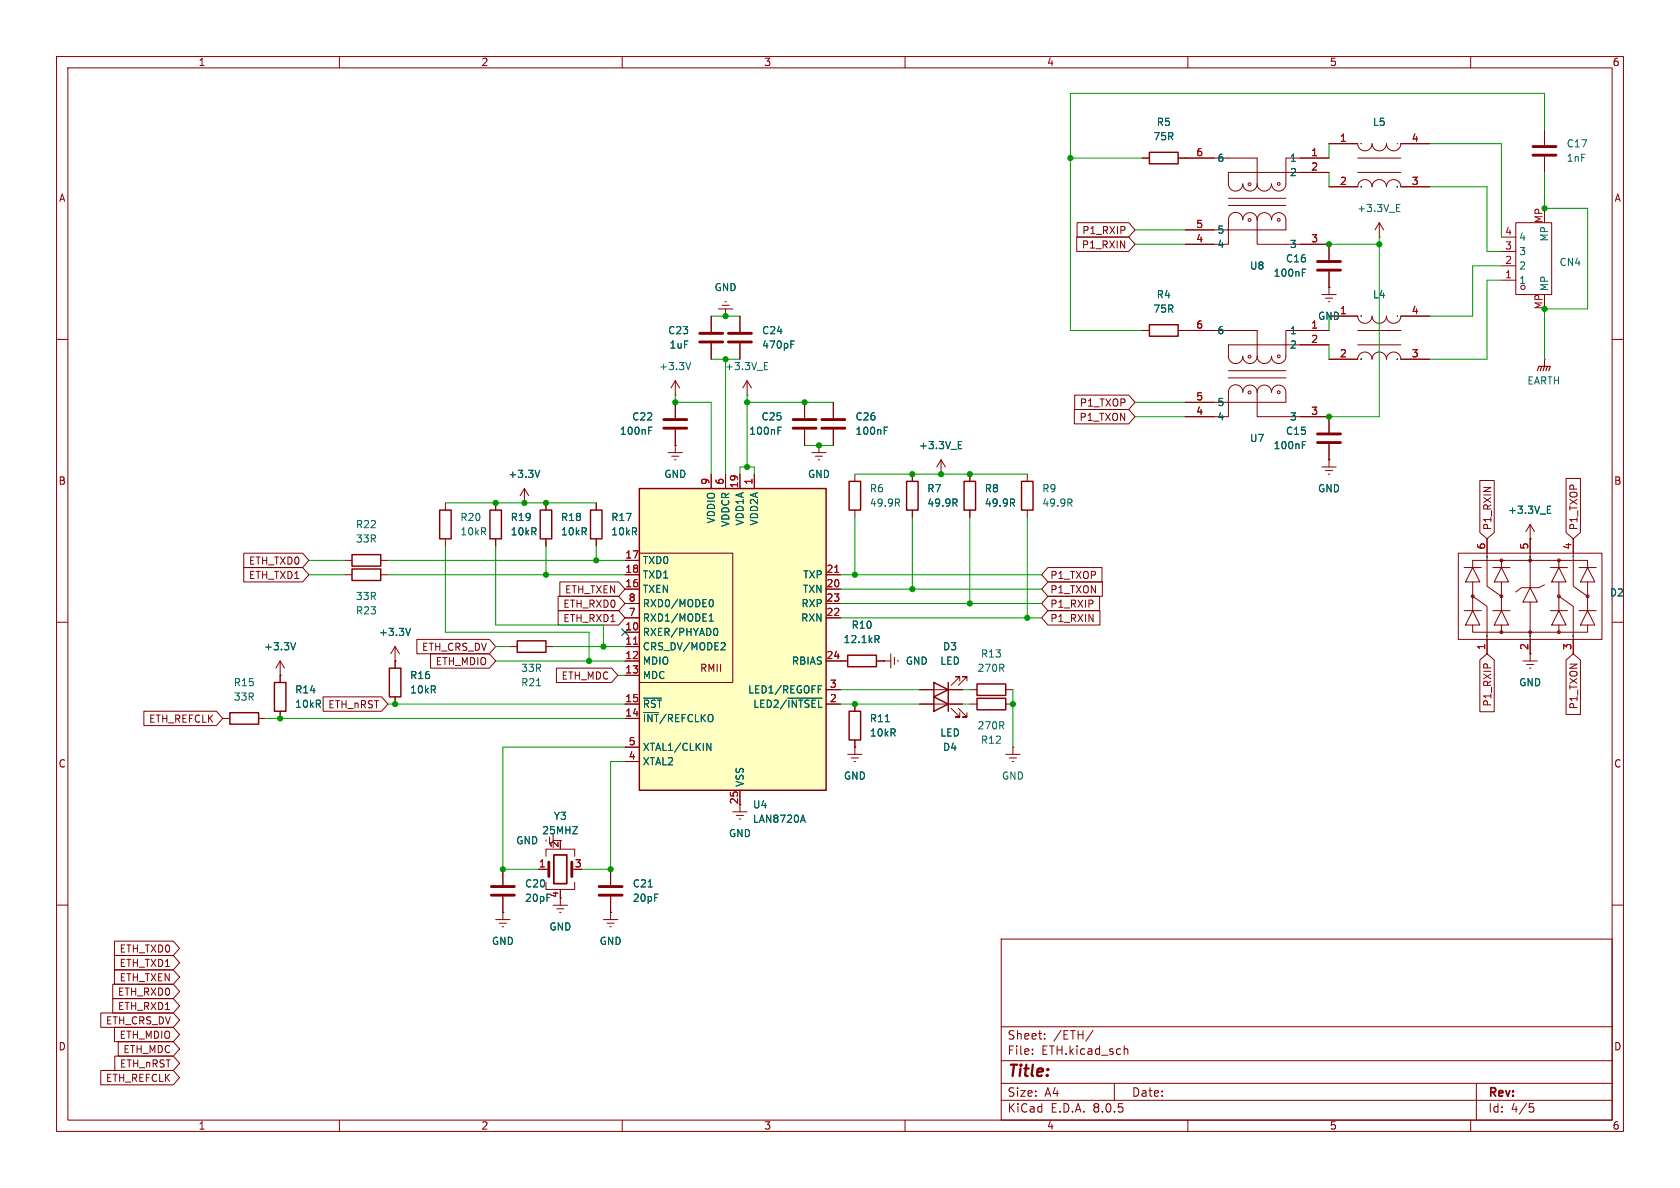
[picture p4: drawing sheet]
<svg xmlns="http://www.w3.org/2000/svg" width="297mm" height="210mm" viewBox="0 0 297 210" stroke-linecap="round" stroke-linejoin="round" font-family="sans-serif">
<g fill="none" stroke="#840000" stroke-width=".18">
<path d="M10 10h277v190h-277zM12 12h273v186h-273zM60 10v2M110 10v2M160 10v2M210 10v2M260 10v2M234.9 25.4h5.1a1.27 1.27 0 0 0 1.3 1.3 1.27 1.27 0 0 0 1.3-1.3 1.27 1.27 0 0 0 1.2 1.3 1.27 1.27 0 0 0 1.3-1.3 1.27 1.27 0 0 0 1.3 1.3 1.27 1.27 0 0 0 1.2-1.3h5.1M234.9 33h5.1a1.27 1.27 0 0 1 1.3-1.2 1.27 1.27 0 0 1 1.3 1.2 1.27 1.27 0 0 1 1.2-1.2 1.27 1.27 0 0 1 1.3 1.2 1.27 1.27 0 0 1 1.3-1.2 1.27 1.27 0 0 1 1.2 1.2h5.1M240 30.5h7.6M240 27.9h7.6M268 39.4h6.3v12.7h-6.3z"/>
<path d="M10 60h2M127 54.6h2.5M127.6 54h1.3M128.1 53.3h.3M128.3 55.9h.1M128.3 54.6v1.3M130.8 55.9v2.8M265.4 49.5h2.6M265.4 47h2.6M265.4 44.5h2.6M265.4 41.9h2.6M285 60h2"/>
<path d="M119.4 78.7h.1M119.4 71.1v2.8M119.4 75.9v4.1M130.8 60.7v2.8M132.1 69.9h.1M132.1 67.3l-.8 1.3M132.1 67.3v2.6M132.1 67.3l.7 1.3M142.2 71.1v2.8M142.2 75.9v2.8M144.8 78.7h.1M144.8 78.7v1.3"/>
<path d="M147.3 71.1v2.8M147.3 75.9v2.8M234.9 73.7v2.8M234.9 78.5v4.1M78.7 88.9v1.3M78.7 95.3v1.2M118.1 80h2.5M118.7 80.6h1.3M119.3 81.3h.2M143.5 80h2.5M144.1 80.6h1.3M144.7 81.3h.2"/>
<path d="M151.1 83.8v1.3M151.1 90.2v1.2M161.3 83.8v1.3M161.3 90.2v1.2M166.4 83.8h.1M166.4 81.3l-.8 1.3M166.4 81.3v2.5M166.4 81.3l.7 1.3M171.4 83.8v1.3M171.4 90.2v1.2M181.6 83.8v1.3M181.6 90.2v1.2"/>
<path d="M233.7 82.6h2.5M234.3 83.2h1.3M234.8 83.8h.3M234.9 81.3h.1M257.8 97.8h25.4v15.2h-25.4zM262.9 95.3v8.3l2.5 1.8M265.4 99.1v1.2M270.5 95.3h.1M270.5 92.7v11.2M270.5 92.7l-.8 1.3M270.5 92.7l.8 1.3M275.6 99.1v1.2"/>
<path d="M278.1 95.3v8.3l2.6 1.8M10 110h2M61 101.6h1.2M67.3 101.6h1.3M90.2 114.3h1.2M96.5 114.3h1.3M148.6 116.8h1.3M154.9 116.8h2.6M156.2 116.8h.1M157.5 115.6v2.5M158.1 116.2v1.3M158.7 116.7v.3"/>
<path d="M258.8 108h3.1M258.8 100.3h3.1M260.3 105.4l2.6 1.8v8.4M260.3 108l1.3 2.5h-2.5zM260.3 100.3l1.3 2.6h-2.5zM260.3 100.3v-1.2h20.4v1.2M260.3 110.5v1.3h20.4v-1.3M260.3 102.9v5.1M263.9 108h3.1M263.9 100.3h3.1M265.4 108l1.3 2.5h-2.5zM265.4 100.3l1.3 2.6h-2.5z"/>
<path d="M265.4 102.9v5.1M265.4 110.5v1.3M269.2 116.8h2.6M269.9 117.5h1.2M270.4 118.1h.2M270.5 103.9l1.3 2.5h-2.6zM270.5 106.4v10.4M273 103.4l-1 .5h-3l-1 .7M274.1 108h3M274.1 100.3h3M275.6 105.4l2.5 1.8v8.4M275.6 108l1.3 2.5h-2.6z"/>
<path d="M275.6 100.3l1.3 2.6h-2.6zM275.6 102.9v5.1M275.6 110.5v1.3M279.1 108h3.1M279.1 100.3h3.1M280.7 108l1.2 2.5h-2.5zM280.7 100.3l1.2 2.6h-2.5zM280.7 102.9v5.1M285 110h2M149.9 133.4h2.5M150.5 134h1.3M151 134.6h.3"/>
<path d="M151.1 132.1h.1M151.1 132.1v1.3M162.6 121.9h7.6M169.7 120.4v-.8h-.8h.8l-1.6 1.6M170.9 120.4v-.8h-.7h.7l-1.5 1.6M171.4 121.9h1.3M177.8 133.4h2.5M177.8 121.9h1.3M178.4 134h1.3M178.9 134.6h.3M179.1 132.1h.1M179.1 132.1v1.3"/>
<path d="M10 160h2M129.5 143.5h2.6M130.2 144.1h1.2M130.7 144.8h.2M130.8 142.2v1.3M285 160h2M177 166h108v32h-108zM60 198v2M110 198v2M160 198v2M177 194.5h108M177 191.5h108"/>
<path d="M177 187.5h108M177 181.5h108M182.5 186.3v.1M182.5 185.5v.1M184.7 183.6v.1M184.7 182.8v.1M193.2 182.1l-1.2 2M197 191.5v3M198.7 184.9v1.5M198.7 185.5l.3-.1 .3 .1 .1 .9M210 198v2M260 198v2"/>
<path d="M261 191.5v6.5M270.4 195.1h.7M270.5 195.7h.4l.3 .3-.2 .5-.5 .1"/>
<circle cx="269.2" cy="50.8" r=".38"/>
<circle cx="265.4" cy="99.1" r=".25"/>
<circle cx="270.5" cy="99.1" r=".25"/>
<circle cx="275.6" cy="99.1" r=".25"/>
<circle cx="260.3" cy="105.4" r=".25"/>
<circle cx="265.4" cy="105.4" r=".25"/>
<circle cx="265.4" cy="111.8" r=".25"/>
<circle cx="270.5" cy="111.8" r=".25"/>
<circle cx="275.6" cy="105.4" r=".25"/>
<circle cx="275.6" cy="111.8" r=".25"/>
<circle cx="280.7" cy="105.4" r=".25"/>
</g>
<g fill="none" stroke="#006464" stroke-width=".18">
<path d="M240.6 25.4h.1M240.7 25.4h.1M240.7 25.4h-.1M240.7 33h.1M247 33h.1M247 25.4h.1M114.7 76.1h.4M114.7 75.5h.6M135.1 64.7h.5M135.1 65.3h.6M135.1 64.1h.6M137.5 76.1h.5"/>
<path d="M137.5 75.5h.6M139.8 60.9h.4M139.8 60.3h.6M156.3 76.1h.4M156.3 75.5h.6M169.4 78.7h.4M169.4 79.3h.6M169.4 78h.6M230.2 78.7h.5M230.2 78h.6M158.6 88.9l.4 .6M158.9 88.3l.1 .2-.1 .3"/>
<path d="M168.8 88.9l.4 .6M169.1 88.3l.1 .2-.1 .3M178.9 88.9l.5 .6M179.2 88.3l.2 .2-.2 .3M189.1 88.9l.4 .6M189.4 88.3l.1 .2-.1 .3M262.9 98.4h.1M270.5 98.4h.1M273.6 90.1h.4M273.6 90.7h.6M273.6 89.5h.6M278.1 98.4h.1"/>
<path d="M155 113l.4 .6M155.2 112.3l.2 .3v.3l-.2 .1M262.9 112.4h.1M270.5 112.4h.1M278.1 112.4h.1M94.9 121.2h.7"/>
</g>
<path d="M77.7 90.2h2.1v5.1h-2.1zM150.1 85.1h2v5.1h-2zM160.3 85.1h2v5.1h-2zM170.4 85.1h2.1v5.1h-2.1zM180.6 85.1h2v5.1h-2zM62.2 100.6h5.1v2h-5.1zM91.4 113.3h5.1v2h-5.1zM149.9 115.8h5v2.1h-5zM165.1 120.7l2.5 1.2-2.5 1.3zM167.6 120.7v2.5M172.7 120.9h5.1v2h-5.1z" fill="none" stroke="#840000" stroke-width=".25"/>
<path d="M128.8 58.9h4M117.3 75.7h4.1M117.3 74.2h4.1M128.8 60.5h4M140.2 75.7h4.1M140.2 74.2h4.1M145.3 75.7h4.1M145.3 74.2h4.1M232.9 78.2h4.1M232.9 76.7h4.1" fill="none" stroke="#840000" stroke-width=".51"/>
<path d="M113 86.4h33v53.3h-33z" fill="#ffffc2"/>
<g fill="none" stroke="#840000" stroke-width=".25">
<path d="M203.2 26.9h5.1v2.1h-5.1zM203.2 57.4h5.1v2h-5.1zM62.2 98h5.1v2.1h-5.1zM86.6 90.2h2v5.1h-2zM95.5 90.2h2v5.1h-2zM104.4 90.2h2v5.1h-2zM113 86.4h33v53.3h-33zM68.8 118.1h2.1v5.1h-2.1zM40.6 126h5.1v2h-5.1zM48.5 120.7h2v5h-2zM150.1 125.7h2v5.1h-2zM165.1 123.2l2.5 1.3-2.5 1.2z"/>
<path d="M167.6 123.2v2.5M172.7 123.4h5.1v2.1h-5.1z"/>
</g>
<g fill="none" stroke="#840000" stroke-width=".18">
<path d="M190.4 39.4h9.1l1.2 1.2-1.2 1.3h-9.1zM201.9 27.9h1.3M208.3 27.9h13.9v4.6M217.1 30.5h17.8M217.2 32.5a1.27 1.27 0 0 0 1.2 1.3 1.27 1.27 0 0 0 1.3-1.3 1.27 1.27 0 0 0 1.3 1.3 1.27 1.27 0 0 0 1.2-1.3M217.2 30.5v2.1M217.2 35.1h10.1M217.2 36.3h10.1M222.2 38.9a1.27 1.27 0 0 1 1.3-1.3 1.27 1.27 0 0 1 1.3 1.3 1.27 1.27 0 0 1 1.3-1.3 1.27 1.27 0 0 1 1.2 1.3M222.2 38.9v4.3h12.7v2.8M222.2 38.9a1.27 1.27 0 0 0-1.2-1.3 1.27 1.27 0 0 0-1.3 1.3 1.26 1.26 0 0 0-1.3-1.4 1.26 1.26 0 0 0-1.2 1.4l-.1 1.8M227.3 38.9v1.7h-17.8"/>
<path d="M234.9 27.9h-7.6v4.6a1.27 1.27 0 0 1-1.2 1.3 1.27 1.27 0 0 1-1.3-1.3 1.27 1.27 0 0 1-1.3 1.3 1.27 1.27 0 0 1-1.3-1.3M234.9 25.4h5.1M234.9 33h5.1M243.8 39.4l-.7 1.2M243.8 39.4v2.5M243.8 39.4l.8 1.2M247.6 25.4h5.1M247.6 33h5.1M273 22.9v2.8M273 27.7v2.8M125.7 55.9v2.8M128.3 55.9h.1"/>
<path d="M130.8 55.9v2.8M190.4 41.9h9.1l1.2 1.3-1.2 1.3h-9.1zM201.9 58.4h1.3M208.3 58.4h13.9v4.6M217.2 40.6v2.6h-7.7M233.7 52.1h2.5M234.3 52.7h1.3M234.8 53.3h.3M234.9 55.9h5.1a1.27 1.27 0 0 0 1.3 1.3 1.27 1.27 0 0 0 1.3-1.3 1.27 1.27 0 0 0 1.2 1.3 1.27 1.27 0 0 0 1.3-1.3 1.27 1.27 0 0 0 1.3 1.3 1.27 1.27 0 0 0 1.2-1.3h5.1M234.9 50.8h.1M234.9 58.4h-7.6v4.6a1.27 1.27 0 0 1-1.2 1.3 1.27 1.27 0 0 1-1.3-1.3 1.27 1.27 0 0 1-1.3 1.3 1.27 1.27 0 0 1-1.3-1.3M234.9 48v4.1"/>
<path d="M240 58.4h7.6M243.8 41.9h.1M119.4 69.9h.1M119.4 78.7h.1M119.4 67.3l-.8 1.3M119.4 67.3v2.6M119.4 71.1v2.8M119.4 75.9v2.8M119.4 67.3l.7 1.3M125.7 60.7v2.8M130.8 60.7v2.8M142.2 71.1v2.8"/>
<path d="M142.2 75.9v2.8M144.8 78.7h.1M147.3 71.1v2.8M147.3 75.9v2.8M189.9 72.4h9.6l1.2 1.3-1.2 1.2h-9.6zM190 69.8h9.5l1.2 1.3-1.2 1.3h-9.5zM217.1 61h17.8M217.2 71.1v2.6h-7.7M217.2 63a1.27 1.27 0 0 0 1.2 1.3 1.27 1.27 0 0 0 1.3-1.3 1.27 1.27 0 0 0 1.3 1.3 1.27 1.27 0 0 0 1.2-1.3M217.2 65.5h10.1M217.2 66.8h10.1M217.2 61v2.1"/>
<path d="M222.2 69.3a1.27 1.27 0 0 1 1.3-1.2 1.27 1.27 0 0 1 1.3 1.2 1.27 1.27 0 0 1 1.3-1.2 1.27 1.27 0 0 1 1.2 1.2M222.2 69.3v4.4h12.7v2.8M222.2 69.3a1.27 1.27 0 0 0-1.2-1.2 1.27 1.27 0 0 0-1.3 1.2 1.26 1.26 0 0 0-1.3-1.3 1.26 1.26 0 0 0-1.2 1.4l-.1 1.8M227.3 69.4v1.7h-17.8M234.9 63.5h5.1a1.27 1.27 0 0 1 1.3-1.3 1.27 1.27 0 0 1 1.3 1.3 1.27 1.27 0 0 1 1.2-1.3 1.27 1.27 0 0 1 1.3 1.3 1.27 1.27 0 0 1 1.3-1.3 1.27 1.27 0 0 1 1.2 1.3h5.1M234.9 78.5v2.8M240 61h7.6M273 63.5h.1M273 63.5v1.3M43.1 97.8h10.4l1.1 1.3-1.1 1.2h-10.4zM61 99.1h1.2M67.3 99.1h1.3"/>
<path d="M87.6 88.9v1.3M87.6 95.3v1.2M92.7 88.9h.1M92.7 86.4l-.8 1.2M92.7 86.4v2.5M92.7 86.4l.8 1.2M96.5 88.9v1.3M96.5 95.3v1.2M105.4 88.9v1.3M105.4 95.3v1.2M110.5 99.1h2.5M113 97.8h16.5v22.9h-16.5"/>
<path d="M125.7 83.8v2.6M128.3 83.8v2.6M130.8 83.8v2.6M133.3 83.8v2.6M161.3 83.8v1.3M161.3 90.2v1.2M166.4 83.8h.1M171.4 83.8v1.3M171.4 90.2v1.2M234.9 81.3h.1M261.6 84.9h2.6v9.2l-1.3 1.2-1.3-1.2zM262.9 95.3v2.5"/>
<path d="M270.5 95.3h.1M270.5 95.3v2.5M276.9 84.6h2.5v9.5l-1.3 1.2-1.2-1.2zM278.1 95.3v2.5M43.1 100.3h10.4l1.1 1.3-1.1 1.3h-10.4zM49.5 119.4h.1M49.5 116.8v3.9M49.5 116.8l-.7 1.3M49.5 116.8l.8 1.3M69.8 116.8h.1M69.8 114.3v3.8M69.8 114.3l-.7 1.3"/>
<path d="M69.8 114.3l.8 1.3M73.7 113h12.8l1.1 1.3-1.1 1.3h-12.8zM76.1 115.6h10.4l1.1 1.2-1.1 1.3h-10.4zM98.4 118.1h9.7l1.1 1.3-1.1 1.3h-9.7zM98.7 105.4h10.7l1.1 1.3-1.1 1.3h-10.7zM98.7 107.9h10.7l1.1 1.3-1.1 1.3h-10.7zM99 102.9h10.4l1.1 1.2-1.1 1.3h-10.4zM110.5 111.8h2.5M110.5 114.3h2.5M110.5 116.8h2.5M110.5 119.4h2.5M110.5 104.1h2.5"/>
<path d="M110.5 101.6h2.5M110.5 109.2h2.5M110.5 106.7h2.5M146 116.8h3.9M146 104.1h2.6M146 101.6h2.6M146 109.2h2.6M146 106.7h2.6M154.9 116.8h1.3M156.2 116.8h.1M185.3 105.4h9.1v2.6h-9.1l-1.2-1.3zM185.3 107.9h9.2v2.6h-9.2l-1.2-1.3z"/>
<path d="M185.3 102.9h9.6v2.5h-9.6l-1.2-1.3zM185.3 100.3h9.5v2.6h-9.5l-1.2-1.3zM261.6 116.7l1.3-1.1 1.3 1.1v9.1h-2.6zM262.9 113v2.6M270.5 113v2.6M276.9 116.7l1.2-1.1 1.3 1.1v9.6h-2.5zM278.1 113v2.6M25.4 125.7h12.9l1.1 1.3-1.1 1.3h-12.9zM39.4 127h1.2M45.7 127h1.3M49.5 125.7v1.3M57.1 123.2h10.4l1.1 1.3-1.1 1.2h-10.4z"/>
<path d="M69.8 123.2v1.3M110.5 127h2.5M110.5 124.5h2.5M110.5 134.6h2.5M110.5 132.1h2.5M130.8 139.7v2.5M146 124.5h2.6M146 121.9h2.6M151.1 132.1h.1M151.1 124.5v1.2M151.1 130.8v1.3M162.6 124.5h7.6"/>
<path d="M162.6 121.9h2.5M167.6 121.9h2.6M168.1 125.2l1.6 1.5h-.8h.8v-.7M169.4 125.2l1.5 1.5h-.7h.7v-.7M171.4 124.5h1.3M177.8 124.5h1.3M88.9 153.7v2.8M88.9 158.5v4.1M95.2 153.7h1.8M96.5 156v1.2h5.1v-1.2M96.5 151.4v-1.3h5.1v1.3M96.5 148.5v.2"/>
<path d="M97.2 148v1.2M97.8 147.3v2.6M99.1 157.2v.3M99.1 158.8v1.2M107.9 153.7v2.8M107.9 158.5v4.1M17.8 179.1h12.8l1.1 1.2-1.1 1.3h-12.8zM19.9 174h10.7l1.1 1.3-1.1 1.2h-10.7zM19.9 176.5h10.7l1.1 1.3-1.1 1.3h-10.7zM20.2 166.4h10.4l1.1 1.2-1.1 1.3h-10.4zM20.2 168.9h10.4l1.1 1.3-1.1 1.3h-10.4zM20.2 171.4h10.4l1.1 1.3-1.1 1.3h-10.4z"/>
<path d="M87.6 162.6h2.6M88.3 163.2h1.2M88.8 163.8h.2M88.9 161.3h.1M97.8 160h2.5M98.4 160.7h1.3M98.9 161.3h.3M106.7 162.6h2.5M107.3 163.2h1.3M107.8 163.8h.3M107.9 161.3h.1M17.8 189.2h12.8l1.1 1.3-1.1 1.3h-12.8z"/>
<path d="M20.2 181.6h10.4l1.1 1.3-1.1 1.3h-10.4zM20.3 186.7h10.3l1.1 1.3-1.1 1.2h-10.3zM20.9 184.1h9.7l1.1 1.3-1.1 1.3h-9.7z"/>
<circle cx="220.9" cy="38.9" r=".25"/>
<circle cx="220.9" cy="32.6" r=".25"/>
<circle cx="226.1" cy="32.5" r=".25"/>
<circle cx="226.1" cy="38.9" r=".25"/>
<circle cx="220.9" cy="63" r=".25"/>
<circle cx="220.9" cy="69.4" r=".25"/>
<circle cx="226.1" cy="63" r=".25"/>
<circle cx="226.1" cy="69.3" r=".25"/>
</g>
<g fill="none" stroke="#006464" stroke-width=".18">
<path d="M240.6 25.4h.1M240.7 25.4h.1M240.7 25.4h-.1M240.7 33h.1M246.9 36.7h.4M246.9 37.4h.6M246.9 36.1h.6M247 25.4h.1M247 33h.1M230.2 48.2h.5M230.2 47.6h.6M240.6 55.9h.1"/>
<path d="M247 55.9h.1M114.7 76.1h.4M114.7 75.5h.6M122.1 64.1l-.4 1.2M137.5 76.1h.5M137.5 75.5h.6M139.8 60.9h.4M139.8 60.3h.6M156.3 76.1h.4M156.3 75.5h.6M169.4 78.7h.4M169.4 78h.6"/>
<path d="M169.4 79.3h.6M230.2 78.7h.5M230.2 78h.6M240.7 63.5h-.1M240.7 63.5h.1M247 63.5h.1M95.4 83.1l-.4 1.3M168.8 88.9l.4 .6M169.1 88.3l.1 .2-.1 .3M178.9 88.9l.5 .6M179.2 88.3l.2 .2-.2 .3M262.9 98.4h.1"/>
<path d="M270.5 98.4h.1M273.6 90.1h.4M273.6 90.7h.6M273.6 89.5h.6M278.1 98.4h.1M52.3 113.6l-.5 1.3M72.6 111.1l-.5 1.2M125.4 109.8h.7M125.4 108.9l.3-.4v1.3M125.6 106.1l.1-.1a.68 .68 0 0 1 .4 .6 .68 .68 0 0 1-.4 .7l-.1-.1M126.5 111.1a.68 .68 0 0 1 .4 .6 .68 .68 0 0 1-.4 .6M128 113.6l.2 .3v.3l-.8 .7h.8"/>
<path d="M155 113l.4 .6M155.2 112.3l.2 .3v.3l-.2 .1M262.9 112.4h.1M270.5 112.4h.1M278.1 112.4h.1M113.8 123.4h3.2M124.9 131.4l.8 1.3v-1.3M139.3 123.4h6M144.7 121.8h.4M144.7 121.2h.6M156.5 127.6h.7M114.6 156.8h.7"/>
<path d="M141.6 145h.6M141.9 144.1l.5 1.3"/>
</g>
<path d="M112 113.9h.7M147.6 101.2h.7" fill="none" stroke="#a90000" stroke-width=".18"/>
<path d="M271 27.4h4.1M271 25.9h4.1M123.7 58.9h4.1M232.9 47.8h4.1M232.9 46.2h4.1M123.7 60.5h4.1M86.9 158.2h4M86.9 156.7h4M97 152.4v2.5M101.1 152.4v2.5M105.9 158.2h4.1M105.9 156.7h4.1" fill="none" stroke="#840000" stroke-width=".51"/>
<path d="M271.8 65.5l.2-.7h2.1l-.3 .7M272.5 64.8l-.2 .7M273 64.8l-.2 .7M273.6 64.8l-.3 .7" fill="none" stroke="#840000" stroke-width=".2"/>
<path d="M97.9 151.1h2.3v5.1h-2.3z" fill="none" stroke="#840000" stroke-width=".3"/>
<g fill="none" stroke="#009600" stroke-width=".18">
<path d="M189.2 27.9h12.7M234.9 25.4v2.5M234.9 30.5v2.5M252.7 33h10.2v11.5h2.5M252.7 25.4h12.7v16.5M273 22.9v-6.4h-83.8v41.9h12.7M273 30.5v6.3h7.7v17.8h-7.7v8.9M125.7 55.9h5.1M200.7 43.2h8.8M200.7 40.6h8.8M234.9 43.2h8.9M234.9 55.9v2.5"/>
<path d="M243.8 41.9v31.8h-8.9M265.4 49.5h-2.5v14h-10.2M265.4 47h-5.1v8.9h-7.6M119.4 69.9v1.2h6.3v12.7M125.7 63.5h5.1M128.3 63.5v20.3M132.1 71.1h15.2M132.1 69.9v12.7M142.2 78.7h5.1M200.7 71.1h8.8M200.7 73.7h8.8M234.9 61v2.5"/>
<path d="M54.6 99.1h6.4M68.6 99.1h41.9M78.7 96.5v15.3h25.4v5M78.7 88.9h26.7M87.6 96.5v14h19.1v3.8M96.5 96.5v5.1M105.4 96.5v2.6M130.8 83.8v-1.2h2.5v1.2M151.1 91.4v10.2M151.1 83.8h30.5M161.3 91.4v12.7M171.4 91.4v15.3"/>
<path d="M181.6 91.4v17.8M54.6 101.6h6.4M68.6 101.6h41.9M87.6 114.3h2.6M87.6 116.8h22.9M97.8 114.3h12.7M109.2 119.4h1.3M148.6 101.6h35.5M148.6 109.2h35.5M148.6 106.7h35.5M148.6 104.1h35.5M47 127h63.5"/>
<path d="M68.6 124.5h41.9M110.5 134.6h-2.6v19.1h-5M110.5 132.1h-21.6v21.6h6.3M148.6 124.5h14M148.6 121.9h14M170.2 124.5h1.2M170.2 121.9h1.2M179.1 121.9v10.2"/>
</g>
<path d="M109.9 111.2l1.2 1.2M111.1 111.2l-1.2 1.2" fill="none" stroke="#000084" stroke-width=".18"/>
<g fill="#009600" stroke="#009600" stroke-width=".18">
<circle cx="144.8" cy="78.7" r=".46"/>
<circle cx="142.2" cy="71.1" r=".46"/>
<circle cx="132.1" cy="71.1" r=".46"/>
<circle cx="161.3" cy="83.8" r=".46"/>
<circle cx="166.4" cy="83.8" r=".46"/>
<circle cx="128.3" cy="55.9" r=".46"/>
<circle cx="132.1" cy="82.6" r=".46"/>
<circle cx="128.3" cy="63.5" r=".46"/>
<circle cx="119.4" cy="71.1" r=".46"/>
<circle cx="234.9" cy="43.2" r=".46"/>
<circle cx="273" cy="36.8" r=".46"/>
<circle cx="273" cy="54.6" r=".46"/>
<circle cx="106.7" cy="114.3" r=".46"/>
<circle cx="105.4" cy="99.1" r=".46"/>
<circle cx="104.1" cy="116.8" r=".46"/>
<circle cx="96.5" cy="101.6" r=".46"/>
<circle cx="87.6" cy="88.9" r=".46"/>
<circle cx="96.5" cy="88.9" r=".46"/>
<circle cx="92.7" cy="88.9" r=".46"/>
<circle cx="243.8" cy="43.2" r=".46"/>
<circle cx="189.2" cy="27.9" r=".46"/>
<circle cx="234.9" cy="73.7" r=".46"/>
<circle cx="49.5" cy="127" r=".46"/>
<circle cx="69.8" cy="124.5" r=".46"/>
<circle cx="88.9" cy="153.7" r=".46"/>
<circle cx="107.9" cy="153.7" r=".46"/>
<circle cx="171.4" cy="106.7" r=".46"/>
<circle cx="171.4" cy="83.8" r=".46"/>
<circle cx="151.1" cy="124.5" r=".46"/>
<circle cx="161.3" cy="104.1" r=".46"/>
<circle cx="151.1" cy="101.6" r=".46"/>
<circle cx="181.6" cy="109.2" r=".46"/>
<circle cx="179.1" cy="124.5" r=".46"/>
</g>
<text font-size="2.8" fill="#840000" x="178" y="190.9">Title:</text>
<g font-size="2.1" fill="#840000">
<text x="178" y="184">Sheet:</text>
<text x="186.2" y="184">/ETH/</text>
<text x="178" y="186.7">File:</text>
<text x="184.1" y="186.7">ETH.kicad_sch</text>
<text x="178" y="196.9">KiCad</text>
<text x="178" y="194.1">Size:</text>
<text x="184.7" y="194.1">A4</text>
<text x="185.7" y="196.9">E.D.A.</text>
<text x="193.3" y="196.9">8.0.5</text>
<text x="200" y="194.1">Date:</text>
<text x="263" y="194.3">Rev:</text>
<text x="263" y="196.9">Id:</text>
<text x="267.1" y="196.9">4/5</text>
</g>
<g font-size="1.8" fill="#840000">
<text x="35" y="11.9">1</text>
<text x="85" y="11.9">2</text>
<text x="135" y="11.9">3</text>
<text x="185" y="11.9">4</text>
<text x="235" y="11.9">5</text>
<text x="285" y="11.9">6</text>
<text x="10.3" y="35.9">A</text>
<text x="285.3" y="35.9">A</text>
<text x="191.2" y="41.6">P1_RXIP</text>
<text x="191.2" y="44.1">P1_RXIN</text>
<text x="190.7" y="74.6">P1_TXON</text>
<text x="190.8" y="72.1">P1_TXOP</text>
<text x="10.3" y="85.9">B</text>
<text x="285.3" y="85.9">B</text>
<text x="263.8" y="93.8" transform="rotate(-90 263.8 93.8)">P1_RXIN</text>
<text x="279.1" y="93.8" transform="rotate(-90 279.1 93.8)">P1_TXOP</text>
<text x="43.9" y="100">ETH_TXD0</text>
<text x="43.9" y="102.6">ETH_TXD1</text>
<text x="99.5" y="107.6">ETH_RXD0</text>
<text x="99.8" y="105.1">ETH_TXEN</text>
<text x="185.6" y="107.6">P1_RXIP</text>
<text x="185.6" y="105.1">P1_TXON</text>
<text x="185.6" y="102.6">P1_TXOP</text>
<text x="99.5" y="110.2">ETH_RXD1</text>
<text x="185.6" y="110.2">P1_RXIN</text>
<text x="74.5" y="115.3">ETH_CRS_DV</text>
<text x="76.9" y="117.8">ETH_MDIO</text>
<text x="123.7" y="119">RMII</text>
<text x="57.9" y="125.4">ETH_nRST</text>
<text x="99.2" y="120.3">ETH_MDC</text>
<text x="263.8" y="125" transform="rotate(-90 263.8 125)">P1_RXIP</text>
<text x="279.1" y="125.5" transform="rotate(-90 279.1 125.5)">P1_TXON</text>
<text x="26.2" y="128">ETH_REFCLK</text>
<text x="10.3" y="135.9">C</text>
<text x="285.3" y="135.9">C</text>
<text x="98.8" y="158.8" transform="rotate(-90 98.8 158.8)">4</text>
<text x="21" y="168.6">ETH_TXD0</text>
<text x="21" y="171.1">ETH_TXD1</text>
<text x="21" y="173.7">ETH_TXEN</text>
<text x="20.7" y="176.2">ETH_RXD0</text>
<text x="20.7" y="178.8">ETH_RXD1</text>
<text x="10.3" y="185.9">D</text>
<text x="18.6" y="181.3">ETH_CRS_DV</text>
<text x="21" y="183.8">ETH_MDIO</text>
<text x="285.3" y="185.9">D</text>
<text x="18.6" y="191.5">ETH_REFCLK</text>
<text x="21.1" y="188.9">ETH_nRST</text>
<text x="21.7" y="186.4">ETH_MDC</text>
<text x="35" y="199.9">1</text>
<text x="85" y="199.9">2</text>
<text x="135" y="199.9">3</text>
<text x="185" y="199.9">4</text>
<text x="235" y="199.9">5</text>
<text x="285" y="199.9">6</text>
</g>
<g font-size="1.8" fill="#006464">
<text x="204.4" y="22.5">R5</text>
<text x="242.6" y="22.5">L5</text>
<text x="203.8" y="25">75R</text>
<text x="215.1" y="28.8">6</text>
<text x="227.9" y="28.8">1</text>
<text x="276.9" y="26.3">C17</text>
<text x="276.9" y="28.8">1nF</text>
<text x="227.9" y="31.3">2</text>
<text x="215.1" y="41.5">5</text>
<text x="239.8" y="37.7">+3.3V_E</text>
<text x="215.1" y="44">4</text>
<text x="220.9" y="47.9">U8</text>
<text x="227.2" y="46.6">C16</text>
<text x="227.9" y="44">3</text>
<text x="268.5" y="47.9">2</text>
<text x="268.5" y="45.3">3</text>
<text x="268.5" y="42.8">4</text>
<text x="273.9" y="42.8" transform="rotate(-90 273.9 42.8)">MP</text>
<text x="275.6" y="47.2">CN4</text>
<text x="126.2" y="51.7">GND</text>
<text x="204.4" y="52.9">R4</text>
<text x="225.1" y="49.1">100nF</text>
<text x="242.6" y="52.9">L4</text>
<text x="268.5" y="50.4">1</text>
<text x="273.9" y="51.6" transform="rotate(-90 273.9 51.6)">MP</text>
<text x="118" y="59.3">C23</text>
<text x="134.6" y="59.3">C24</text>
<text x="203.8" y="55.5">75R</text>
<text x="215.1" y="59.3">6</text>
<text x="227.9" y="59.3">1</text>
<text x="232.9" y="56.7">GND</text>
<text x="236.8" y="55.6">1</text>
<text x="116.4" y="65.6">+3.3V</text>
<text x="118.3" y="61.8">1uF</text>
<text x="128.1" y="65.6">+3.3V_E</text>
<text x="134.6" y="61.8">470pF</text>
<text x="227.9" y="61.8">2</text>
<text x="215.1" y="72">5</text>
<text x="269.9" y="68.2">EARTH</text>
<text x="109.5" y="77.1">100nF</text>
<text x="111.7" y="74.5">C22</text>
<text x="132.4" y="77.1">100nF</text>
<text x="134.5" y="74.5">C25</text>
<text x="151.1" y="77.1">100nF</text>
<text x="151.1" y="74.5">C26</text>
<text x="215.1" y="74.5">4</text>
<text x="227.2" y="77.1">C15</text>
<text x="227.9" y="74.5">3</text>
<text x="162.4" y="79.6">+3.3V_E</text>
<text x="220.9" y="78.3">U7</text>
<text x="225.1" y="79.6">100nF</text>
<text x="89.8" y="84.7">+3.3V</text>
<text x="117.3" y="84.7">GND</text>
<text x="142.7" y="84.7">GND</text>
<text x="153.7" y="87.2">R6</text>
<text x="153.7" y="89.8">49.9R</text>
<text x="163.8" y="87.2">R7</text>
<text x="163.8" y="89.8">49.9R</text>
<text x="174" y="87.2">R8</text>
<text x="174" y="89.8">49.9R</text>
<text x="184.2" y="87.2">R9</text>
<text x="184.2" y="89.8">49.9R</text>
<text x="232.9" y="87.2">GND</text>
<text x="62.8" y="93.6">R22</text>
<text x="81.3" y="94.8">10kR</text>
<text x="81.3" y="92.3">R20</text>
<text x="90.2" y="94.8">10kR</text>
<text x="90.2" y="92.3">R19</text>
<text x="99.1" y="94.8">10kR</text>
<text x="99.1" y="92.3">R18</text>
<text x="108" y="94.8">10kR</text>
<text x="108" y="92.3">R17</text>
<text x="126.6" y="92.6" transform="rotate(-90 126.6 92.6)">VDDIO</text>
<text x="129.1" y="93.2" transform="rotate(-90 129.1 93.2)">VDDCR</text>
<text x="131.7" y="93" transform="rotate(-90 131.7 93)">VDD1A</text>
<text x="134.2" y="93" transform="rotate(-90 134.2 93)">VDD2A</text>
<text x="266.5" y="91">+3.3V_E</text>
<text x="62.8" y="96.1">33R</text>
<text x="113.5" y="99.9">TXD0</text>
<text x="62.8" y="106.3">33R</text>
<text x="113.5" y="105">TXEN</text>
<text x="113.5" y="102.5">TXD1</text>
<text x="113.5" y="107.5">RXD0/MODE0</text>
<text x="141.6" y="107.5">RXP</text>
<text x="141.8" y="105">TXN</text>
<text x="141.9" y="102.5">TXP</text>
<text x="284.5" y="105.6">D2</text>
<text x="62.8" y="108.8">R23</text>
<text x="66.9" y="112.6">+3.3V</text>
<text x="113.5" y="112.6">RXER/PHYAD0</text>
<text x="113.5" y="110.1">RXD1/MODE1</text>
<text x="141.5" y="110.1">RXN</text>
<text x="149" y="113.9">12.1kR</text>
<text x="150.5" y="111.4">R10</text>
<text x="46.6" y="115.2">+3.3V</text>
<text x="92" y="119">33R</text>
<text x="113.5" y="115.2">CRS_DV/MODE2</text>
<text x="113.5" y="117.7">MDIO</text>
<text x="139.9" y="117.7">RBIAS</text>
<text x="160" y="117.7">GND</text>
<text x="166.1" y="117.7">LED</text>
<text x="166.6" y="115.2">D3</text>
<text x="172.7" y="119">270R</text>
<text x="173.3" y="116.4">R13</text>
<text x="41.2" y="121.5">R15</text>
<text x="41.2" y="124.1">33R</text>
<text x="52.1" y="125.3">10kR</text>
<text x="52.1" y="122.8">R14</text>
<text x="72.4" y="122.8">10kR</text>
<text x="72.4" y="120.2">R16</text>
<text x="92" y="121.5">R21</text>
<text x="113.5" y="120.2">MDC</text>
<text x="113.5" y="125.3">~{RST}</text>
<text x="132.2" y="122.8">LED1/REGOFF</text>
<text x="133.1" y="125.3">LED2/~{INTSEL}</text>
<text x="268.5" y="121.5">GND</text>
<text x="113.5" y="127.9">~{INT}/REFCLKO</text>
<text x="153.7" y="130.4">10kR</text>
<text x="153.7" y="127.9">R11</text>
<text x="166.1" y="130.4">LED</text>
<text x="172.7" y="129.1">270R</text>
<text x="173.3" y="131.7">R12</text>
<text x="113.5" y="135.5">XTAL2</text>
<text x="113.5" y="132.9">XTAL1/CLKIN</text>
<text x="166.6" y="132.9">D4</text>
<text x="131.7" y="139.2" transform="rotate(-90 131.7 139.2)">VSS</text>
<text x="133" y="143.1">U4</text>
<text x="149.1" y="138">GND</text>
<text x="177" y="138">GND</text>
<text x="91.2" y="149.5">GND</text>
<text x="95.8" y="147.7">25MHZ</text>
<text x="97.8" y="145.1">Y3</text>
<text x="128.8" y="148.2">GND</text>
<text x="133" y="145.6">LAN8720A</text>
<text x="92.7" y="157.1">C20</text>
<text x="92.7" y="159.6">20pF</text>
<text x="111.8" y="157.1">C21</text>
<text x="111.8" y="159.6">20pF</text>
<text x="86.9" y="167.2">GND</text>
<text x="97" y="164.7">GND</text>
<text x="105.9" y="167.2">GND</text>
</g>
<g font-size="1.8" fill="#a90000">
<text x="211.4" y="27.7">6</text>
<text x="231.7" y="27.7">1</text>
<text x="236.8" y="25.1">1</text>
<text x="249.5" y="25.1">4</text>
<text x="231.7" y="30.2">2</text>
<text x="236.8" y="32.8">2</text>
<text x="249.5" y="32.8">3</text>
<text x="211.4" y="40.4">5</text>
<text x="266" y="41.7">4</text>
<text x="272.8" y="39.6" transform="rotate(-90 272.8 39.6)">MP</text>
<text x="211.4" y="42.9">4</text>
<text x="231.7" y="42.9">3</text>
<text x="266" y="46.7">2</text>
<text x="266" y="44.2">3</text>
<text x="266" y="49.3">1</text>
<text x="211.4" y="58.2">6</text>
<text x="231.7" y="58.2">1</text>
<text x="249.5" y="55.6">4</text>
<text x="272.8" y="54.8" transform="rotate(-90 272.8 54.8)">MP</text>
<text x="231.7" y="60.7">2</text>
<text x="236.8" y="63.2">2</text>
<text x="249.5" y="63.2">3</text>
<text x="211.4" y="70.9">5</text>
<text x="211.4" y="73.4">4</text>
<text x="231.7" y="73.4">3</text>
<text x="125.5" y="85.8" transform="rotate(-90 125.5 85.8)">9</text>
<text x="128" y="85.8" transform="rotate(-90 128 85.8)">6</text>
<text x="130.6" y="86.4" transform="rotate(-90 130.6 86.4)">19</text>
<text x="133.1" y="85.8" transform="rotate(-90 133.1 85.8)">1</text>
<text x="110.4" y="98.8">17</text>
<text x="110.4" y="101.3">18</text>
<text x="146" y="101.3">21</text>
<text x="262.6" y="97.2" transform="rotate(-90 262.6 97.2)">6</text>
<text x="270.3" y="97.2" transform="rotate(-90 270.3 97.2)">5</text>
<text x="277.9" y="97.2" transform="rotate(-90 277.9 97.2)">4</text>
<text x="110.4" y="103.9">16</text>
<text x="111.1" y="106.4">8</text>
<text x="146" y="103.9">20</text>
<text x="146" y="106.4">23</text>
<text x="110.4" y="111.5">10</text>
<text x="111.1" y="109">7</text>
<text x="146" y="109">22</text>
<text x="110.4" y="114">11</text>
<text x="110.4" y="116.6">12</text>
<text x="110.4" y="119.1">13</text>
<text x="146" y="116.6">24</text>
<text x="262.6" y="115" transform="rotate(-90 262.6 115)">1</text>
<text x="270.3" y="115" transform="rotate(-90 270.3 115)">2</text>
<text x="277.9" y="115" transform="rotate(-90 277.9 115)">3</text>
<text x="110.4" y="124.2">15</text>
<text x="146.6" y="124.2">2</text>
<text x="146.6" y="121.7">3</text>
<text x="110.4" y="126.7">14</text>
<text x="111.1" y="131.8">5</text>
<text x="111.1" y="134.4">4</text>
<text x="130.6" y="142.3" transform="rotate(-90 130.6 142.3)">25</text>
<text x="98.8" y="149.9" transform="rotate(-90 98.8 149.9)">2</text>
<text x="95.2" y="153.4">1</text>
<text x="101.5" y="153.4">3</text>
</g>
</svg>
